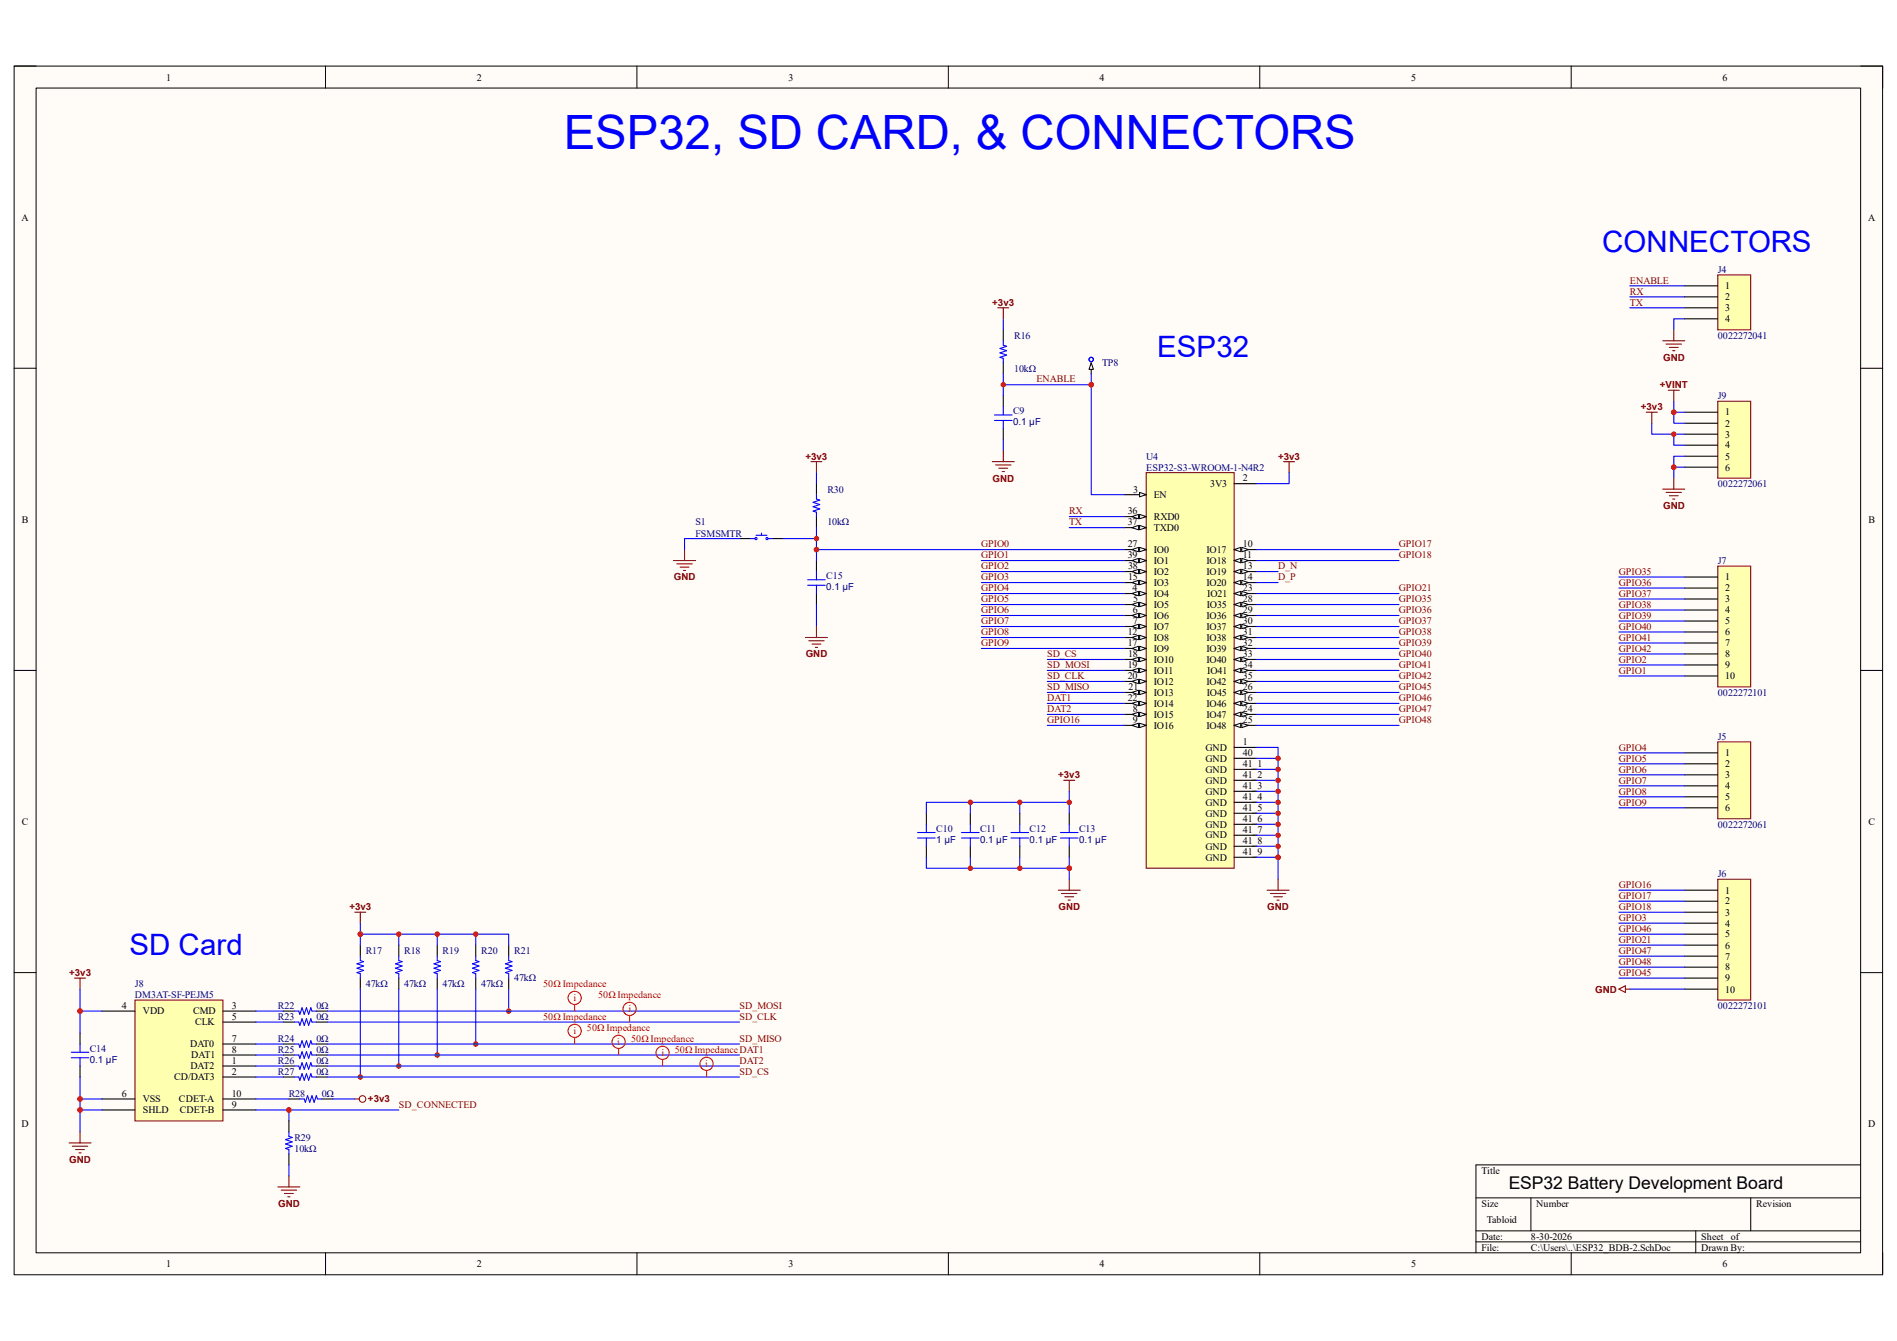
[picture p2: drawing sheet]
<svg xmlns="http://www.w3.org/2000/svg" width="297mm" height="210mm" viewBox="0 0 297 210" stroke-linecap="round" stroke-linejoin="round" font-family="sans-serif">
<path d="M2.2 10.4h292.6v189.2h-292.6z" fill-rule="evenodd" fill="#fffcf8"/>
<path d="M2.2 10.4h292.6v189.2h-292.6z" fill="none" stroke="#000" stroke-width=".16"/>
<path d="M5.7 13.8h285.6v182.4h-285.6z" fill-rule="evenodd" fill="#fffcf8"/>
<g fill="none" stroke="#000" stroke-width=".16">
<path d="M2.2 10.3h3.4M5.7 13.8h285.6v182.4h-285.6zM51 10.3v3.5M99.7 10.4v3.4M148.5 10.4v3.4M197.2 10.4v3.4M246 10.4v3.4M291.3 10.4h3.5v3.4M2.2 57.7h3.4M291.3 57.7h3.5M2.2 105h3.4M291.3 105h3.5"/>
<path d="M2.2 152.3h3.4M291.3 152.3h3.5M51 196.2v3.4M99.7 196.2v3.4M148.5 196.2v3.4M197.2 196.2v3.4M231.1 187.6h60.2M231.1 192.8h60.2M231.1 194.5h60.2M239.7 187.6v5.2M246 196.2v3.4M265.5 192.8v3.4"/>
<path d="M274.1 187.6v5.2M291.3 182.4h-60.2v13.8M294.8 196.2v3.4"/>
</g>
<path d="M179.5 74h13.7v62h-13.7z" fill-rule="evenodd" fill="#ffffb0"/>
<path d="M179.5 74h13.7v62h-13.7z" fill="none" stroke="#800000" stroke-width=".17"/>
<path d="M176 77.5h3.5" fill="none" stroke="#000" stroke-width=".17"/>
<path d="M178.4 77.1l1.1 .4-1.1 .3z" fill="#f8fcff"/>
<path d="M178.4 77.1l1.1 .4-1.1 .3z" fill="none" stroke="#000" stroke-width=".16"/>
<path d="M176 80.9h3.5" fill="none" stroke="#000" stroke-width=".17"/>
<path d="M178.4 80.6l1.1 .3-1.1 .3z" fill="#f8fcff"/>
<path d="M178.4 80.6l1.1 .3-1.1 .3z" fill="none" stroke="#000" stroke-width=".16"/>
<path d="M177.2 80.9l1.1-.3v.6z" fill="#f8fcff"/>
<path d="M177.2 80.9l1.1-.3v.6z" fill="none" stroke="#000" stroke-width=".16"/>
<path d="M176 82.6h3.5" fill="none" stroke="#000" stroke-width=".17"/>
<path d="M178.4 82.3l1.1 .3-1.1 .4z" fill="#f8fcff"/>
<path d="M178.4 82.3l1.1 .3-1.1 .4z" fill="none" stroke="#000" stroke-width=".16"/>
<path d="M177.2 82.6l1.1-.3v.7z" fill="#f8fcff"/>
<path d="M177.2 82.6l1.1-.3v.7z" fill="none" stroke="#000" stroke-width=".16"/>
<path d="M176 86.1h3.5" fill="none" stroke="#000" stroke-width=".17"/>
<path d="M178.4 85.7l1.1 .4-1.1 .3z" fill="#f8fcff"/>
<path d="M178.4 85.7l1.1 .4-1.1 .3z" fill="none" stroke="#000" stroke-width=".16"/>
<path d="M177.2 86.1l1.1-.4v.7z" fill="#f8fcff"/>
<path d="M177.2 86.1l1.1-.4v.7z" fill="none" stroke="#000" stroke-width=".16"/>
<path d="M176 87.8h3.5" fill="none" stroke="#000" stroke-width=".17"/>
<path d="M178.4 87.5l1.1 .3-1.1 .3z" fill="#f8fcff"/>
<path d="M178.4 87.5l1.1 .3-1.1 .3z" fill="none" stroke="#000" stroke-width=".16"/>
<path d="M177.2 87.8l1.1-.3v.6z" fill="#f8fcff"/>
<path d="M177.2 87.8l1.1-.3v.6z" fill="none" stroke="#000" stroke-width=".16"/>
<path d="M176 89.5h3.5" fill="none" stroke="#000" stroke-width=".17"/>
<path d="M178.4 89.2l1.1 .3-1.1 .4z" fill="#f8fcff"/>
<path d="M178.4 89.2l1.1 .3-1.1 .4z" fill="none" stroke="#000" stroke-width=".16"/>
<path d="M177.2 89.5l1.1-.3v.7z" fill="#f8fcff"/>
<path d="M177.2 89.5l1.1-.3v.7z" fill="none" stroke="#000" stroke-width=".16"/>
<path d="M176 91.2h3.5" fill="none" stroke="#000" stroke-width=".17"/>
<path d="M178.4 90.9l1.1 .3-1.1 .4z" fill="#f8fcff"/>
<path d="M178.4 90.9l1.1 .3-1.1 .4z" fill="none" stroke="#000" stroke-width=".16"/>
<path d="M177.2 91.2l1.1-.3v.7z" fill="#f8fcff"/>
<path d="M177.2 91.2l1.1-.3v.7z" fill="none" stroke="#000" stroke-width=".16"/>
<path d="M176 93h3.5" fill="none" stroke="#000" stroke-width=".17"/>
<path d="M178.4 92.6l1.1 .4-1.1 .3z" fill="#f8fcff"/>
<path d="M178.4 92.6l1.1 .4-1.1 .3z" fill="none" stroke="#000" stroke-width=".16"/>
<path d="M177.2 93l1.1-.4v.7z" fill="#f8fcff"/>
<path d="M177.2 93l1.1-.4v.7z" fill="none" stroke="#000" stroke-width=".16"/>
<path d="M176 94.7h3.5" fill="none" stroke="#000" stroke-width=".17"/>
<path d="M178.4 94.3l1.1 .4-1.1 .3z" fill="#f8fcff"/>
<path d="M178.4 94.3l1.1 .4-1.1 .3z" fill="none" stroke="#000" stroke-width=".16"/>
<path d="M177.2 94.7l1.1-.4v.7z" fill="#f8fcff"/>
<path d="M177.2 94.7l1.1-.4v.7z" fill="none" stroke="#000" stroke-width=".16"/>
<path d="M176 96.4h3.5" fill="none" stroke="#000" stroke-width=".17"/>
<path d="M178.4 96.1l1.1 .3-1.1 .3z" fill="#f8fcff"/>
<path d="M178.4 96.1l1.1 .3-1.1 .3z" fill="none" stroke="#000" stroke-width=".16"/>
<path d="M177.2 96.4l1.1-.3v.6z" fill="#f8fcff"/>
<path d="M177.2 96.4l1.1-.3v.6z" fill="none" stroke="#000" stroke-width=".16"/>
<path d="M176 98.1h3.5" fill="none" stroke="#000" stroke-width=".17"/>
<path d="M178.4 97.8l1.1 .3-1.1 .4z" fill="#f8fcff"/>
<path d="M178.4 97.8l1.1 .3-1.1 .4z" fill="none" stroke="#000" stroke-width=".16"/>
<path d="M177.2 98.1l1.1-.3v.7z" fill="#f8fcff"/>
<path d="M177.2 98.1l1.1-.3v.7z" fill="none" stroke="#000" stroke-width=".16"/>
<path d="M176 99.8h3.5" fill="none" stroke="#000" stroke-width=".17"/>
<path d="M178.4 99.5l1.1 .3-1.1 .4z" fill="#f8fcff"/>
<path d="M178.4 99.5l1.1 .3-1.1 .4z" fill="none" stroke="#000" stroke-width=".16"/>
<path d="M177.2 99.8l1.1-.3v.7z" fill="#f8fcff"/>
<path d="M177.2 99.8l1.1-.3v.7z" fill="none" stroke="#000" stroke-width=".16"/>
<path d="M176 101.6h3.5" fill="none" stroke="#000" stroke-width=".17"/>
<path d="M178.4 101.2l1.1 .4-1.1 .3z" fill="#f8fcff"/>
<path d="M178.4 101.2l1.1 .4-1.1 .3z" fill="none" stroke="#000" stroke-width=".16"/>
<path d="M177.2 101.6l1.1-.4v.7z" fill="#f8fcff"/>
<path d="M177.2 101.6l1.1-.4v.7z" fill="none" stroke="#000" stroke-width=".16"/>
<path d="M176 103.3h3.5" fill="none" stroke="#000" stroke-width=".17"/>
<path d="M178.4 102.9l1.1 .4-1.1 .3z" fill="#f8fcff"/>
<path d="M178.4 102.9l1.1 .4-1.1 .3z" fill="none" stroke="#000" stroke-width=".16"/>
<path d="M177.2 103.3l1.1-.4v.7z" fill="#f8fcff"/>
<path d="M177.2 103.3l1.1-.4v.7z" fill="none" stroke="#000" stroke-width=".16"/>
<path d="M176 105h3.5" fill="none" stroke="#000" stroke-width=".17"/>
<path d="M178.4 104.7l1.1 .3-1.1 .3z" fill="#f8fcff"/>
<path d="M178.4 104.7l1.1 .3-1.1 .3z" fill="none" stroke="#000" stroke-width=".16"/>
<path d="M177.2 105l1.1-.3v.6z" fill="#f8fcff"/>
<path d="M177.2 105l1.1-.3v.6z" fill="none" stroke="#000" stroke-width=".16"/>
<path d="M176 106.7h3.5" fill="none" stroke="#000" stroke-width=".17"/>
<path d="M178.4 106.4l1.1 .3-1.1 .4z" fill="#f8fcff"/>
<path d="M178.4 106.4l1.1 .3-1.1 .4z" fill="none" stroke="#000" stroke-width=".16"/>
<path d="M177.2 106.7l1.1-.3v.7z" fill="#f8fcff"/>
<path d="M177.2 106.7l1.1-.3v.7z" fill="none" stroke="#000" stroke-width=".16"/>
<path d="M176 108.4h3.5" fill="none" stroke="#000" stroke-width=".17"/>
<path d="M178.4 108.1l1.1 .3-1.1 .4z" fill="#f8fcff"/>
<path d="M178.4 108.1l1.1 .3-1.1 .4z" fill="none" stroke="#000" stroke-width=".16"/>
<path d="M177.2 108.4l1.1-.3v.7z" fill="#f8fcff"/>
<path d="M177.2 108.4l1.1-.3v.7z" fill="none" stroke="#000" stroke-width=".16"/>
<path d="M176 110.2h3.5" fill="none" stroke="#000" stroke-width=".17"/>
<path d="M178.4 109.8l1.1 .4-1.1 .3z" fill="#f8fcff"/>
<path d="M178.4 109.8l1.1 .4-1.1 .3z" fill="none" stroke="#000" stroke-width=".16"/>
<path d="M177.2 110.2l1.1-.4v.7z" fill="#f8fcff"/>
<path d="M177.2 110.2l1.1-.4v.7z" fill="none" stroke="#000" stroke-width=".16"/>
<path d="M176 111.9h3.5" fill="none" stroke="#000" stroke-width=".17"/>
<path d="M178.4 111.5l1.1 .4-1.1 .3z" fill="#f8fcff"/>
<path d="M178.4 111.5l1.1 .4-1.1 .3z" fill="none" stroke="#000" stroke-width=".16"/>
<path d="M177.2 111.9l1.1-.4v.7z" fill="#f8fcff"/>
<path d="M177.2 111.9l1.1-.4v.7z" fill="none" stroke="#000" stroke-width=".16"/>
<path d="M176 113.6h3.5" fill="none" stroke="#000" stroke-width=".17"/>
<path d="M178.4 113.3l1.1 .3-1.1 .4z" fill="#f8fcff"/>
<path d="M178.4 113.3l1.1 .3-1.1 .4z" fill="none" stroke="#000" stroke-width=".16"/>
<path d="M177.2 113.6l1.1-.3v.7z" fill="#f8fcff"/>
<path d="M177.2 113.6l1.1-.3v.7z" fill="none" stroke="#000" stroke-width=".16"/>
<path d="M193.2 75.7h3.5M193.2 86.1h3.5" fill="none" stroke="#000" stroke-width=".17"/>
<path d="M193.2 86.1l1.1-.4v.7z" fill="#f8fcff"/>
<path d="M193.2 86.1l1.1-.4v.7z" fill="none" stroke="#000" stroke-width=".16"/>
<path d="M194.4 85.7l1.1 .4-1.1 .3z" fill="#f8fcff"/>
<path d="M194.4 85.7l1.1 .4-1.1 .3z" fill="none" stroke="#000" stroke-width=".16"/>
<path d="M193.2 87.8h3.5" fill="none" stroke="#000" stroke-width=".17"/>
<path d="M193.2 87.8l1.1-.3v.6z" fill="#f8fcff"/>
<path d="M193.2 87.8l1.1-.3v.6z" fill="none" stroke="#000" stroke-width=".16"/>
<path d="M194.4 87.5l1.1 .3-1.1 .3z" fill="#f8fcff"/>
<path d="M194.4 87.5l1.1 .3-1.1 .3z" fill="none" stroke="#000" stroke-width=".16"/>
<path d="M193.2 89.5h3.5" fill="none" stroke="#000" stroke-width=".17"/>
<path d="M193.2 89.5l1.1-.3v.7z" fill="#f8fcff"/>
<path d="M193.2 89.5l1.1-.3v.7z" fill="none" stroke="#000" stroke-width=".16"/>
<path d="M194.4 89.2l1.1 .3-1.1 .4z" fill="#f8fcff"/>
<path d="M194.4 89.2l1.1 .3-1.1 .4z" fill="none" stroke="#000" stroke-width=".16"/>
<path d="M193.2 91.2h3.5" fill="none" stroke="#000" stroke-width=".17"/>
<path d="M193.2 91.2l1.1-.3v.7z" fill="#f8fcff"/>
<path d="M193.2 91.2l1.1-.3v.7z" fill="none" stroke="#000" stroke-width=".16"/>
<path d="M194.4 90.9l1.1 .3-1.1 .4z" fill="#f8fcff"/>
<path d="M194.4 90.9l1.1 .3-1.1 .4z" fill="none" stroke="#000" stroke-width=".16"/>
<path d="M193.2 93h3.5" fill="none" stroke="#000" stroke-width=".17"/>
<path d="M193.2 93l1.1-.4v.7z" fill="#f8fcff"/>
<path d="M193.2 93l1.1-.4v.7z" fill="none" stroke="#000" stroke-width=".16"/>
<path d="M194.4 92.6l1.1 .4-1.1 .3z" fill="#f8fcff"/>
<path d="M194.4 92.6l1.1 .4-1.1 .3z" fill="none" stroke="#000" stroke-width=".16"/>
<path d="M193.2 94.7h3.5" fill="none" stroke="#000" stroke-width=".17"/>
<path d="M193.2 94.7l1.1-.4v.7z" fill="#f8fcff"/>
<path d="M193.2 94.7l1.1-.4v.7z" fill="none" stroke="#000" stroke-width=".16"/>
<path d="M194.4 94.3l1.1 .4-1.1 .3z" fill="#f8fcff"/>
<path d="M194.4 94.3l1.1 .4-1.1 .3z" fill="none" stroke="#000" stroke-width=".16"/>
<path d="M193.2 96.4h3.5" fill="none" stroke="#000" stroke-width=".17"/>
<path d="M193.2 96.4l1.1-.3v.6z" fill="#f8fcff"/>
<path d="M193.2 96.4l1.1-.3v.6z" fill="none" stroke="#000" stroke-width=".16"/>
<path d="M194.4 96.1l1.1 .3-1.1 .3z" fill="#f8fcff"/>
<path d="M194.4 96.1l1.1 .3-1.1 .3z" fill="none" stroke="#000" stroke-width=".16"/>
<path d="M193.2 98.1h3.5" fill="none" stroke="#000" stroke-width=".17"/>
<path d="M193.2 98.1l1.1-.3v.7z" fill="#f8fcff"/>
<path d="M193.2 98.1l1.1-.3v.7z" fill="none" stroke="#000" stroke-width=".16"/>
<path d="M194.4 97.8l1.1 .3-1.1 .4z" fill="#f8fcff"/>
<path d="M194.4 97.8l1.1 .3-1.1 .4z" fill="none" stroke="#000" stroke-width=".16"/>
<path d="M193.2 99.8h3.5" fill="none" stroke="#000" stroke-width=".17"/>
<path d="M193.2 99.8l1.1-.3v.7z" fill="#f8fcff"/>
<path d="M193.2 99.8l1.1-.3v.7z" fill="none" stroke="#000" stroke-width=".16"/>
<path d="M194.4 99.5l1.1 .3-1.1 .4z" fill="#f8fcff"/>
<path d="M194.4 99.5l1.1 .3-1.1 .4z" fill="none" stroke="#000" stroke-width=".16"/>
<path d="M193.2 101.6h3.5" fill="none" stroke="#000" stroke-width=".17"/>
<path d="M193.2 101.6l1.1-.4v.7z" fill="#f8fcff"/>
<path d="M193.2 101.6l1.1-.4v.7z" fill="none" stroke="#000" stroke-width=".16"/>
<path d="M194.4 101.2l1.1 .4-1.1 .3z" fill="#f8fcff"/>
<path d="M194.4 101.2l1.1 .4-1.1 .3z" fill="none" stroke="#000" stroke-width=".16"/>
<path d="M193.2 103.3h3.5" fill="none" stroke="#000" stroke-width=".17"/>
<path d="M193.2 103.3l1.1-.4v.7z" fill="#f8fcff"/>
<path d="M193.2 103.3l1.1-.4v.7z" fill="none" stroke="#000" stroke-width=".16"/>
<path d="M194.4 102.9l1.1 .4-1.1 .3z" fill="#f8fcff"/>
<path d="M194.4 102.9l1.1 .4-1.1 .3z" fill="none" stroke="#000" stroke-width=".16"/>
<path d="M193.2 105h3.5" fill="none" stroke="#000" stroke-width=".17"/>
<path d="M193.2 105l1.1-.3v.6z" fill="#f8fcff"/>
<path d="M193.2 105l1.1-.3v.6z" fill="none" stroke="#000" stroke-width=".16"/>
<path d="M194.4 104.7l1.1 .3-1.1 .3z" fill="#f8fcff"/>
<path d="M194.4 104.7l1.1 .3-1.1 .3z" fill="none" stroke="#000" stroke-width=".16"/>
<path d="M193.2 106.7h3.5" fill="none" stroke="#000" stroke-width=".17"/>
<path d="M193.2 106.7l1.1-.3v.7z" fill="#f8fcff"/>
<path d="M193.2 106.7l1.1-.3v.7z" fill="none" stroke="#000" stroke-width=".16"/>
<path d="M194.4 106.4l1.1 .3-1.1 .4z" fill="#f8fcff"/>
<path d="M194.4 106.4l1.1 .3-1.1 .4z" fill="none" stroke="#000" stroke-width=".16"/>
<path d="M193.2 108.4h3.5" fill="none" stroke="#000" stroke-width=".17"/>
<path d="M193.2 108.4l1.1-.3v.7z" fill="#f8fcff"/>
<path d="M193.2 108.4l1.1-.3v.7z" fill="none" stroke="#000" stroke-width=".16"/>
<path d="M194.4 108.1l1.1 .3-1.1 .4z" fill="#f8fcff"/>
<path d="M194.4 108.1l1.1 .3-1.1 .4z" fill="none" stroke="#000" stroke-width=".16"/>
<path d="M193.2 110.2h3.5" fill="none" stroke="#000" stroke-width=".17"/>
<path d="M193.2 110.2l1.1-.4v.7z" fill="#f8fcff"/>
<path d="M193.2 110.2l1.1-.4v.7z" fill="none" stroke="#000" stroke-width=".16"/>
<path d="M194.4 109.8l1.1 .4-1.1 .3z" fill="#f8fcff"/>
<path d="M194.4 109.8l1.1 .4-1.1 .3z" fill="none" stroke="#000" stroke-width=".16"/>
<path d="M193.2 111.9h3.5" fill="none" stroke="#000" stroke-width=".17"/>
<path d="M193.2 111.9l1.1-.4v.7z" fill="#f8fcff"/>
<path d="M193.2 111.9l1.1-.4v.7z" fill="none" stroke="#000" stroke-width=".16"/>
<path d="M194.4 111.5l1.1 .4-1.1 .3z" fill="#f8fcff"/>
<path d="M194.4 111.5l1.1 .4-1.1 .3z" fill="none" stroke="#000" stroke-width=".16"/>
<path d="M193.2 113.6h3.5" fill="none" stroke="#000" stroke-width=".17"/>
<path d="M193.2 113.6l1.1-.3v.7z" fill="#f8fcff"/>
<path d="M193.2 113.6l1.1-.3v.7z" fill="none" stroke="#000" stroke-width=".16"/>
<path d="M194.4 113.3l1.1 .3-1.1 .4z" fill="#f8fcff"/>
<path d="M194.4 113.3l1.1 .3-1.1 .4z" fill="none" stroke="#000" stroke-width=".16"/>
<path d="M193.2 117.1h3.5M193.2 118.8h3.5M193.2 120.5h3.5M193.2 122.2h3.5M193.2 123.9h3.5M193.2 125.7h3.5M193.2 127.4h3.5M193.2 129.1h3.5M193.2 130.8h3.5M193.2 132.5h3.5M193.2 134.3h3.5" fill="none" stroke="#000" stroke-width=".17"/>
<path d="M196.7 134.3h3.4v3.4" fill="none" stroke="#00f" stroke-width=".17"/>
<circle cx="200.1" cy="134.3" r=".34" fill="#f00"/>
<circle cx="200.1" cy="134.3" r=".34" fill="none" stroke="#f00" stroke-width=".16"/>
<path d="M196.7 117.1h3.4v17.2" fill="none" stroke="#00f" stroke-width=".17"/>
<circle cx="200.1" cy="134.3" r=".34" fill="#f00"/>
<circle cx="200.1" cy="134.3" r=".34" fill="none" stroke="#f00" stroke-width=".16"/>
<path d="M196.7 118.8h3.4" fill="none" stroke="#00f" stroke-width=".17"/>
<circle cx="200.1" cy="118.8" r=".34" fill="#f00"/>
<circle cx="200.1" cy="118.8" r=".34" fill="none" stroke="#f00" stroke-width=".16"/>
<path d="M196.7 120.5h3.4" fill="none" stroke="#00f" stroke-width=".17"/>
<circle cx="200.1" cy="120.5" r=".34" fill="#f00"/>
<circle cx="200.1" cy="120.5" r=".34" fill="none" stroke="#f00" stroke-width=".16"/>
<path d="M196.7 122.2h3.4" fill="none" stroke="#00f" stroke-width=".17"/>
<circle cx="200.1" cy="122.2" r=".34" fill="#f00"/>
<circle cx="200.1" cy="122.2" r=".34" fill="none" stroke="#f00" stroke-width=".16"/>
<path d="M196.7 123.9h3.4" fill="none" stroke="#00f" stroke-width=".17"/>
<circle cx="200.1" cy="123.9" r=".34" fill="#f00"/>
<circle cx="200.1" cy="123.9" r=".34" fill="none" stroke="#f00" stroke-width=".16"/>
<path d="M196.7 125.7h3.4" fill="none" stroke="#00f" stroke-width=".17"/>
<circle cx="200.1" cy="125.7" r=".34" fill="#f00"/>
<circle cx="200.1" cy="125.7" r=".34" fill="none" stroke="#f00" stroke-width=".16"/>
<path d="M196.7 127.4h3.4" fill="none" stroke="#00f" stroke-width=".17"/>
<circle cx="200.1" cy="127.4" r=".34" fill="#f00"/>
<circle cx="200.1" cy="127.4" r=".34" fill="none" stroke="#f00" stroke-width=".16"/>
<path d="M196.7 129.1h3.4" fill="none" stroke="#00f" stroke-width=".17"/>
<circle cx="200.1" cy="129.1" r=".34" fill="#f00"/>
<circle cx="200.1" cy="129.1" r=".34" fill="none" stroke="#f00" stroke-width=".16"/>
<path d="M196.7 130.8h3.4" fill="none" stroke="#00f" stroke-width=".17"/>
<circle cx="200.1" cy="130.8" r=".34" fill="#f00"/>
<circle cx="200.1" cy="130.8" r=".34" fill="none" stroke="#f00" stroke-width=".16"/>
<path d="M196.7 132.5h3.4" fill="none" stroke="#00f" stroke-width=".17"/>
<circle cx="200.1" cy="132.5" r=".34" fill="#f00"/>
<circle cx="200.1" cy="132.5" r=".34" fill="none" stroke="#f00" stroke-width=".16"/>
<g fill="none" stroke="#800000" stroke-width=".17">
<path d="M156.2 48.2h1.7M157.1 48.2v1.7M155.4 72.3h3.4M155.9 72.8h2.4M156.4 73.3h1.4M156.9 73.9h.4M157.1 70.6v1.7M201 72.3h1.7M201.8 72.3v1.7M198.4 139.4h3.4M198.9 139.9h2.4M200.1 137.7v1.7"/>
<path d="M199.4 140.5h1.4M199.9 141h.4"/>
</g>
<path d="M157.1 49.9v1.8M157.1 53.4v.7l.5 .1-1 .4 1 .3-1 .4 1 .3-1 .4 .5 .1v.7M157.1 58.5v3.5M155.7 65h2.8M155.7 65.8h2.8M157.1 63.7v1.3M157.1 65.8v1.3M157.1 68.9v1.7M201.8 74v1.7h-5.1M196.7 89.5h3.4M196.7 91.2h3.4" fill="none" stroke="#00f" stroke-width=".17"/>
<path d="M157.1 51.7v1.7M157.1 56.8v1.7M157.1 62v1.7M157.1 67.1v1.8" fill="none" stroke="#000" stroke-width=".17"/>
<path d="M21.1 156.6h13.8v19h-13.8z" fill-rule="evenodd" fill="#ffffb0"/>
<path d="M21.1 156.6h13.8v19h-13.8z" fill="none" stroke="#800000" stroke-width=".16"/>
<path d="M16 158.3h5.1M34.9 158.3h5.2M16 172.1h5.1M16 173.8h5.1M34.9 167h5.2M34.9 168.7h5.2M34.9 160.1h5.2M34.9 172.1h5.2M34.9 163.5h5.2M34.9 165.2h5.2M34.9 173.8h5.2" fill="none" stroke="#000" stroke-width=".17"/>
<path d="M40.1 173.8h5.1v1.8" fill="none" stroke="#00f" stroke-width=".17"/>
<circle cx="45.2" cy="173.8" r=".34" fill="#f00"/>
<circle cx="45.2" cy="173.8" r=".34" fill="none" stroke="#f00" stroke-width=".16"/>
<path d="M45.2 175.6v1.7M45.2 180.7v1.7" fill="none" stroke="#000" stroke-width=".17"/>
<path d="M16 173.8h-3.5v3.5M40.1 172.1h5.1M45.2 177.3v.7l.6 .1-1.1 .4 1.1 .3-1.1 .4 1.1 .3-1.1 .4 .5 .1v.7M45.2 182.4v1.8" fill="none" stroke="#00f" stroke-width=".17"/>
<path d="M55.6 172.1h.6M43.5 185.9h3.4M44 186.4h2.4M44.5 186.9h1.4M45.1 187.4h.3M45.2 184.2v1.7" fill="none" stroke="#800000" stroke-width=".17"/>
<circle cx="56.8" cy="172.1" r=".52" fill="none" stroke="#800000" stroke-width=".16"/>
<circle cx="12.5" cy="173.8" r=".34" fill="#f00"/>
<circle cx="12.5" cy="173.8" r=".34" fill="none" stroke="#f00" stroke-width=".16"/>
<path d="M16 172.1h-3.5v1.7" fill="none" stroke="#00f" stroke-width=".17"/>
<circle cx="12.5" cy="172.1" r=".34" fill="#f00"/>
<circle cx="12.5" cy="172.1" r=".34" fill="none" stroke="#f00" stroke-width=".16"/>
<circle cx="12.5" cy="173.8" r=".34" fill="#f00"/>
<circle cx="12.5" cy="173.8" r=".34" fill="none" stroke="#f00" stroke-width=".16"/>
<path d="M11.7 153.2h1.7M12.5 153.2v1.7M10.8 179h3.5M11.3 179.5h2.4M12.5 177.3v1.7M11.8 180h1.4M12.4 180.6h.3" fill="none" stroke="#800000" stroke-width=".17"/>
<path d="M12.5 154.9v3.4h3.5" fill="none" stroke="#00f" stroke-width=".17"/>
<circle cx="12.5" cy="158.3" r=".34" fill="#f00"/>
<circle cx="12.5" cy="158.3" r=".34" fill="none" stroke="#f00" stroke-width=".16"/>
<path d="M56.4 148v1.7M56.4 153.2v1.7M62.4 148v1.7M62.4 153.2v1.7M68.5 148v1.7M68.5 153.2v1.7M74.5 148v1.7M74.5 153.2v1.7M79.6 148v1.7M79.6 153.2v1.7" fill="none" stroke="#000" stroke-width=".17"/>
<path d="M56.4 149.7v.7l.5 .2-1 .3 1 .4-1 .3 1 .4-1 .3 .5 .2v.7M62.4 149.7v.7l.6 .2-1.1 .3 1.1 .4-1.1 .3 1.1 .4-1.1 .3 .5 .2v.7M68.5 149.7v.7l.5 .2-1.1 .3 1.1 .4-1.1 .3 1.1 .4-1.1 .3 .6 .2v.7M74.5 149.7v.7l.5 .2-1 .3 1 .4-1 .3 1 .4-1 .3 .5 .2v.7M79.6 149.7v.7l.6 .2-1.1 .3 1.1 .4-1.1 .3 1.1 .4-1.1 .3 .5 .2v.7M79.6 154.9v3.4" fill="none" stroke="#00f" stroke-width=".17"/>
<circle cx="79.6" cy="158.3" r=".34" fill="#f00"/>
<circle cx="79.6" cy="158.3" r=".34" fill="none" stroke="#f00" stroke-width=".16"/>
<path d="M74.5 154.9v8.6" fill="none" stroke="#00f" stroke-width=".17"/>
<circle cx="74.5" cy="163.5" r=".34" fill="#f00"/>
<circle cx="74.5" cy="163.5" r=".34" fill="none" stroke="#f00" stroke-width=".16"/>
<path d="M68.5 154.9v10.3" fill="none" stroke="#00f" stroke-width=".17"/>
<circle cx="68.5" cy="165.2" r=".34" fill="#f00"/>
<circle cx="68.5" cy="165.2" r=".34" fill="none" stroke="#f00" stroke-width=".16"/>
<path d="M62.4 154.9v12.1" fill="none" stroke="#00f" stroke-width=".17"/>
<circle cx="62.4" cy="167" r=".34" fill="#f00"/>
<circle cx="62.4" cy="167" r=".34" fill="none" stroke="#f00" stroke-width=".16"/>
<path d="M56.4 154.9v13.8" fill="none" stroke="#00f" stroke-width=".17"/>
<circle cx="56.4" cy="168.7" r=".34" fill="#f00"/>
<circle cx="56.4" cy="168.7" r=".34" fill="none" stroke="#f00" stroke-width=".16"/>
<path d="M56.4 148v-1.7h23.2v1.7" fill="none" stroke="#00f" stroke-width=".17"/>
<circle cx="56.4" cy="146.3" r=".34" fill="#f00"/>
<circle cx="56.4" cy="146.3" r=".34" fill="none" stroke="#f00" stroke-width=".16"/>
<path d="M74.5 146.3v1.7" fill="none" stroke="#00f" stroke-width=".17"/>
<circle cx="74.5" cy="146.3" r=".34" fill="#f00"/>
<circle cx="74.5" cy="146.3" r=".34" fill="none" stroke="#f00" stroke-width=".16"/>
<path d="M68.5 146.3v1.7" fill="none" stroke="#00f" stroke-width=".17"/>
<circle cx="68.5" cy="146.3" r=".34" fill="#f00"/>
<circle cx="68.5" cy="146.3" r=".34" fill="none" stroke="#f00" stroke-width=".16"/>
<path d="M62.4 146.3v1.7" fill="none" stroke="#00f" stroke-width=".17"/>
<circle cx="62.4" cy="146.3" r=".34" fill="#f00"/>
<circle cx="62.4" cy="146.3" r=".34" fill="none" stroke="#f00" stroke-width=".16"/>
<path d="M55.6 142.9h1.7M56.4 142.9v1.7" fill="none" stroke="#800000" stroke-width=".17"/>
<path d="M56.4 144.6v1.7" fill="none" stroke="#00f" stroke-width=".17"/>
<circle cx="56.4" cy="146.3" r=".34" fill="#f00"/>
<circle cx="56.4" cy="146.3" r=".34" fill="none" stroke="#f00" stroke-width=".16"/>
<path d="M12.5 161.8v1.7M12.5 167v1.7" fill="none" stroke="#000" stroke-width=".17"/>
<path d="M11.2 164.8h2.7M11.2 165.7h2.7M12.5 163.5v1.3M12.5 165.7v1.3M12.5 168.7v3.4" fill="none" stroke="#00f" stroke-width=".17"/>
<circle cx="12.5" cy="172.1" r=".34" fill="#f00"/>
<circle cx="12.5" cy="172.1" r=".34" fill="none" stroke="#f00" stroke-width=".16"/>
<path d="M12.5 158.3v3.5" fill="none" stroke="#00f" stroke-width=".17"/>
<circle cx="12.5" cy="158.3" r=".34" fill="#f00"/>
<circle cx="12.5" cy="158.3" r=".34" fill="none" stroke="#f00" stroke-width=".16"/>
<g fill="none" stroke="#00f" stroke-width=".17">
<path d="M153.6 98.1h22.4M153.6 99.8h22.4M153.6 96.4h22.4M153.6 94.7h22.4M153.6 93h22.4M153.6 91.2h22.4M153.6 89.5h22.4M153.6 87.8h22.4M196.7 98.1h22.3M196.7 99.8h22.3M153.6 101.6h22.4M164 103.3h12"/>
<path d="M164 105h12M164 106.7h12M164 108.4h12M164 110.2h12M164 111.9h12M196.7 103.3h22.3M196.7 105h22.3M196.7 106.7h22.3M196.7 108.4h22.3M196.7 110.2h22.3M196.7 111.9h22.3M196.7 101.6h22.3"/>
<path d="M196.7 113.6h22.3M46.1 158.3h.7l.1 .6 .4-1.1 .3 1.1 .4-1.1 .3 1.1 .4-1.1 .1 .5h.7M45.2 173.8h17.2M46.1 160.1h.7l.1 .5 .4-1.1 .3 1.1 .4-1.1 .3 1.1 .4-1.1 .1 .6h.7M46.1 163.5h.7l.1 .5 .4-1 .3 1 .4-1 .3 1 .4-1 .1 .5h.7M46.1 165.2h.7l.1 .5 .4-1 .3 1 .4-1 .3 1 .4-1 .1 .5h.7M46.1 167h.7l.1 .5 .4-1.1 .3 1.1 .4-1.1 .3 1.1 .4-1.1 .1 .6h.7M46.1 168.7h.7l.1 .5 .4-1 .3 1 .4-1 .3 1 .4-1 .1 .5h.7M46.9 172.1h.7l.2 .5 .4-1 .3 1 .3-1 .4 1 .3-1 .2 .5h.7M52.1 172.1h3.5"/>
</g>
<g fill="none" stroke="#000" stroke-width=".17">
<path d="M44.4 158.3h1.7M49.5 158.3h1.7M44.4 160.1h1.7M44.4 163.5h1.7M44.4 165.2h1.7M44.4 167h1.7M44.4 168.7h1.7M45.2 172.1h1.7M49.5 160.1h1.7M49.5 163.5h1.7M49.5 165.2h1.7M49.5 167h1.7"/>
<path d="M49.5 168.7h1.7M50.4 172.1h1.7"/>
</g>
<circle cx="45.2" cy="173.8" r=".34" fill="#f00"/>
<circle cx="45.2" cy="173.8" r=".34" fill="none" stroke="#f00" stroke-width=".16"/>
<path d="M255.2 46.5h8.6M255.2 48.2h8.6M263.8 49.9h-1.7v1.8M157.1 60.3h13.8v17.2h5.1M167.4 80.9h8.6M167.4 82.6h8.6M196.7 93h22.3M164 113.6h12" fill="none" stroke="#00f" stroke-width=".17"/>
<path d="M260.3 53.4h3.5M260.9 53.9h2.4M261.4 54.4h1.4M261.9 54.9h.3M262.1 51.7v1.7" fill="none" stroke="#800000" stroke-width=".17"/>
<circle cx="170.9" cy="60.3" r=".34" fill="#f00"/>
<circle cx="170.9" cy="60.3" r=".34" fill="none" stroke="#f00" stroke-width=".16"/>
<circle cx="157.1" cy="60.3" r=".34" fill="#f00"/>
<circle cx="157.1" cy="60.3" r=".34" fill="none" stroke="#f00" stroke-width=".16"/>
<path d="M145 127.4v1.7M145 132.5v1.8M151.9 127.4v1.7M151.9 132.5v1.8M159.7 127.4v1.7M159.7 132.5v1.8M167.4 127.4v1.7M167.4 132.5v1.8" fill="none" stroke="#000" stroke-width=".17"/>
<g fill="none" stroke="#00f" stroke-width=".17">
<path d="M143.7 130.4h2.7M143.7 131.2h2.7M145 134.3v1.7h22.4v-1.7M145 129.1v1.3M145 131.2v1.3M150.5 130.4h2.8M150.5 131.2h2.8M151.9 129.1v1.3M151.9 131.2v1.3M158.3 130.4h2.7M158.3 131.2h2.7M159.7 129.1v1.3"/>
<path d="M159.7 131.2v1.3M166 130.4h2.8M166 131.2h2.8M167.4 129.1v1.3M167.4 131.2v1.3"/>
</g>
<path d="M166.5 122.2h1.8M167.4 122.2v1.7" fill="none" stroke="#800000" stroke-width=".17"/>
<circle cx="167.4" cy="136" r=".34" fill="#f00"/>
<circle cx="167.4" cy="136" r=".34" fill="none" stroke="#f00" stroke-width=".16"/>
<path d="M159.7 134.3v1.7" fill="none" stroke="#00f" stroke-width=".17"/>
<circle cx="159.7" cy="136" r=".34" fill="#f00"/>
<circle cx="159.7" cy="136" r=".34" fill="none" stroke="#f00" stroke-width=".16"/>
<path d="M151.9 134.3v1.7" fill="none" stroke="#00f" stroke-width=".17"/>
<circle cx="151.9" cy="136" r=".34" fill="#f00"/>
<circle cx="151.9" cy="136" r=".34" fill="none" stroke="#f00" stroke-width=".16"/>
<path d="M167.4 125.7h-22.4v1.7M167.4 123.9v3.5" fill="none" stroke="#00f" stroke-width=".17"/>
<circle cx="167.4" cy="125.7" r=".34" fill="#f00"/>
<circle cx="167.4" cy="125.7" r=".34" fill="none" stroke="#f00" stroke-width=".16"/>
<path d="M151.9 125.7v1.7" fill="none" stroke="#00f" stroke-width=".17"/>
<circle cx="151.9" cy="125.7" r=".34" fill="#f00"/>
<circle cx="151.9" cy="125.7" r=".34" fill="none" stroke="#f00" stroke-width=".16"/>
<path d="M159.7 125.7v1.7" fill="none" stroke="#00f" stroke-width=".17"/>
<circle cx="159.7" cy="125.7" r=".34" fill="#f00"/>
<circle cx="159.7" cy="125.7" r=".34" fill="none" stroke="#f00" stroke-width=".16"/>
<path d="M165.7 139.4h3.4M166.2 139.9h2.4M167.4 137.7v1.7M166.7 140.4h1.4M167.2 141h.4" fill="none" stroke="#800000" stroke-width=".17"/>
<path d="M167.4 136v1.7" fill="none" stroke="#00f" stroke-width=".17"/>
<circle cx="167.4" cy="136" r=".34" fill="#f00"/>
<circle cx="167.4" cy="136" r=".34" fill="none" stroke="#f00" stroke-width=".16"/>
<path d="M268.9 88.7h5.2v18.9h-5.2z" fill-rule="evenodd" fill="#ffffb0"/>
<path d="M268.9 88.7h5.2v18.9h-5.2z" fill="none" stroke="#800000" stroke-width=".16"/>
<path d="M263.8 90.4h5.1M263.8 92.1h5.1M263.8 93.8h5.1M263.8 95.5h5.1M263.8 97.3h5.1M263.8 99h5.1M263.8 100.7h5.1M263.8 102.4h5.1M263.8 104.1h5.1M263.8 105.9h5.1" fill="none" stroke="#000" stroke-width=".17"/>
<path d="M268.9 137.7h5.2v18.9h-5.2z" fill-rule="evenodd" fill="#ffffb0"/>
<path d="M268.9 137.7h5.2v18.9h-5.2z" fill="none" stroke="#800000" stroke-width=".16"/>
<path d="M263.8 139.4h5.1M263.8 141.1h5.1M263.8 142.9h5.1M263.8 144.6h5.1M263.8 146.3h5.1M263.8 148h5.1M263.8 149.7h5.1M263.8 151.5h5.1M263.8 153.2h5.1M263.8 154.9h5.1" fill="none" stroke="#000" stroke-width=".17"/>
<path d="M268.9 43.1h5.2v8.6h-5.2z" fill-rule="evenodd" fill="#ffffb0"/>
<path d="M268.9 43.1h5.2v8.6h-5.2z" fill="none" stroke="#800000" stroke-width=".16"/>
<path d="M263.8 44.8h5.1M263.8 46.5h5.1M263.8 48.2h5.1M263.8 49.9h5.1" fill="none" stroke="#000" stroke-width=".17"/>
<path d="M268.9 116.2h5.2v12h-5.2z" fill-rule="evenodd" fill="#ffffb0"/>
<path d="M268.9 116.2h5.2v12h-5.2z" fill="none" stroke="#800000" stroke-width=".16"/>
<path d="M170.9 56.8v1.7M263.8 117.9h5.1M263.8 119.6h5.1M263.8 121.3h5.1M263.8 123.1h5.1M263.8 124.8h5.1M263.8 126.5h5.1" fill="none" stroke="#000" stroke-width=".17"/>
<path d="M170.9 56.8l.3 1h-.7z" fill="#f8fcff"/>
<path d="M170.9 56.8l.3 1h-.7z" fill="none" stroke="#000" stroke-width=".16"/>
<g fill="none" stroke="#00f" stroke-width=".17">
<path d="M170.9 58.5v1.8"/>
<circle cx="170.9" cy="56.3" r=".34"/>
</g>
<circle cx="170.9" cy="60.3" r=".34" fill="#f00"/>
<circle cx="170.9" cy="60.3" r=".34" fill="none" stroke="#f00" stroke-width=".16"/>
<g fill="none" stroke="#00f" stroke-width=".17">
<path d="M255.2 44.8h8.6M40.1 158.3h4.3M51.2 158.3h64.6M40.1 168.7h4.3M40.1 167h4.3M40.1 165.2h4.3M40.1 163.5h4.3M40.1 160.1h4.3M51.2 168.7h64.6M51.2 167h64.6M51.2 165.2h64.6M51.2 163.5h64.6"/>
<path d="M51.2 160.1h64.6"/>
</g>
<path d="M268.9 62.8h5.2v12.1h-5.2z" fill-rule="evenodd" fill="#ffffb0"/>
<path d="M268.9 62.8h5.2v12.1h-5.2z" fill="none" stroke="#800000" stroke-width=".16"/>
<path d="M263.8 64.6h5.1M263.8 66.3h5.1M263.8 68h5.1M263.8 69.7h5.1M263.8 71.4h5.1M263.8 73.2h5.1" fill="none" stroke="#000" stroke-width=".17"/>
<path d="M263.8 71.4h-1.7v1.8h1.7" fill="none" stroke="#00f" stroke-width=".17"/>
<circle cx="262.1" cy="73.2" r=".34" fill="#f00"/>
<circle cx="262.1" cy="73.2" r=".34" fill="none" stroke="#f00" stroke-width=".16"/>
<path d="M262.1 73.2v1.7" fill="none" stroke="#00f" stroke-width=".17"/>
<circle cx="262.1" cy="73.2" r=".34" fill="#f00"/>
<circle cx="262.1" cy="73.2" r=".34" fill="none" stroke="#f00" stroke-width=".16"/>
<path d="M263.8 64.6h-1.7v1.7h1.7" fill="none" stroke="#00f" stroke-width=".17"/>
<circle cx="262.1" cy="64.6" r=".34" fill="#f00"/>
<circle cx="262.1" cy="64.6" r=".34" fill="none" stroke="#f00" stroke-width=".16"/>
<path d="M262.1 62.8v1.8" fill="none" stroke="#00f" stroke-width=".17"/>
<circle cx="262.1" cy="64.6" r=".34" fill="#f00"/>
<circle cx="262.1" cy="64.6" r=".34" fill="none" stroke="#f00" stroke-width=".16"/>
<path d="M258.6 66.3v1.7h5.2M262.1 68v1.7h1.7" fill="none" stroke="#00f" stroke-width=".17"/>
<circle cx="262.1" cy="68" r=".34" fill="#f00"/>
<circle cx="262.1" cy="68" r=".34" fill="none" stroke="#f00" stroke-width=".16"/>
<g fill="none" stroke="#800000" stroke-width=".17">
<path d="M127 72.3h1.7M127.8 72.3v1.7M257.8 64.6h1.7M258.6 64.6v1.7M260.3 76.6h3.5M260.9 77.1h2.4M261.2 61.1h1.7M261.4 77.6h1.4M261.9 78.2h.3M262.1 61.1v1.7M262.1 74.9v1.7M253.5 154.9l1-.5v1z"/>
<path d="M254.5 154.9h.7"/>
</g>
<g fill="none" stroke="#f00" stroke-width=".17">
<path d="M90 157.3v1M98.6 159v1.1M90 162.5v1M96.9 164.2v1M103.7 165.9v1.1M110.6 167.6v1.1"/>
<circle cx="90" cy="156.3" r="1.03"/>
<circle cx="98.6" cy="158" r="1.03"/>
<circle cx="90" cy="161.4" r="1.03"/>
<circle cx="96.9" cy="163.2" r="1.03"/>
<circle cx="103.7" cy="164.9" r="1.03"/>
<circle cx="110.6" cy="166.6" r="1.03"/>
</g>
<g fill="none" stroke="#00f" stroke-width=".17">
<path d="M126.5 90.8h2.7M126.5 91.7h2.7M127.8 89.5v1.3M127.8 91.7v1.3M176 86.1h-48.2v1.7M196.7 96.4h22.3M196.7 94.7h22.3M196.7 87.8h22.3M196.7 86.1h22.3M253.5 99h10.3M253.5 97.3h10.3M253.5 95.5h10.3"/>
<path d="M253.5 93.8h10.3M253.5 92.1h10.3M253.5 90.4h10.3M253.5 105.9h10.3M253.5 104.1h10.3M253.5 102.4h10.3M253.5 100.7h10.3M253.5 117.9h10.3M253.5 119.6h10.3M253.5 121.3h10.3M253.5 123.1h10.3M253.5 124.8h10.3"/>
<path d="M253.5 126.5h10.3M253.5 139.4h10.3M253.5 153.2h10.3M253.5 151.5h10.3M253.5 149.7h10.3M253.5 148h10.3M253.5 146.3h10.3M253.5 144.6h10.3M253.5 142.9h10.3M253.5 141.1h10.3M255.2 154.9h8.6"/>
</g>
<path d="M127.8 87.8v1.7M127.8 93v1.7" fill="none" stroke="#000" stroke-width=".17"/>
<circle cx="127.8" cy="86.1" r=".34" fill="#f00"/>
<circle cx="127.8" cy="86.1" r=".34" fill="none" stroke="#f00" stroke-width=".16"/>
<path d="M127.8 75.7v1.8M115.8 84.3h1.7M120.9 84.3h1.8M127.8 80.9v1.7" fill="none" stroke="#000" stroke-width=".17"/>
<g fill="none" stroke="#00f" stroke-width=".17">
<path d="M127.8 74v1.7M127.8 77.5v.7l.5 .1-1 .4 1 .3-1 .4 1 .3-1 .3 .5 .2v.7M117.5 84.3h.7M118.4 83.8h1.7M119.2 83.5v.3M120.3 84.3h.6M127.8 82.6v3.5M127.8 94.7v3.4"/>
<circle cx="118.4" cy="84.3" r=".17"/>
<circle cx="120.1" cy="84.3" r=".17"/>
</g>
<path d="M126.1 99.8h3.5M127.8 98.1v1.7M126.6 100.4h2.4M127.1 100.9h1.4M127.7 101.4h.3" fill="none" stroke="#800000" stroke-width=".17"/>
<circle cx="127.8" cy="86.1" r=".34" fill="#f00"/>
<circle cx="127.8" cy="86.1" r=".34" fill="none" stroke="#f00" stroke-width=".16"/>
<path d="M122.7 84.3h5.1" fill="none" stroke="#00f" stroke-width=".17"/>
<circle cx="127.8" cy="84.3" r=".34" fill="#f00"/>
<circle cx="127.8" cy="84.3" r=".34" fill="none" stroke="#f00" stroke-width=".16"/>
<path d="M105.5 87.8h3.4M106 88.3h2.4M106.5 88.8h1.4M107 89.3h.4M107.2 86.1v1.7" fill="none" stroke="#800000" stroke-width=".17"/>
<path d="M115.8 84.3h-8.6v1.8" fill="none" stroke="#00f" stroke-width=".17"/>
<text font-size="7.4" fill="#00f" x="88.3" y="23.4">ESP32, SD CARD, &amp; CONNECTORS</text>
<g font-size="4.6" fill="#00f">
<text x="250.9" y="39.5">CONNECTORS</text>
<text x="181.2" y="55.8">ESP32</text>
<text x="20.3" y="149.6">SD Card</text>
</g>
<text font-size="2.8" x="236.2" y="186.1">ESP32 Battery Development Board</text>
<g font-size="1.6">
<text x="26" y="12.6">1</text>
<text x="74.6" y="12.6">2</text>
<text x="123.4" y="12.6">3</text>
<text x="172.1" y="12.6">4</text>
<text x="220.9" y="12.6">5</text>
<text x="269.7" y="12.6">6</text>
<text x="3.4" y="34.5">A</text>
<text x="292.5" y="34.5">A</text>
<text x="270.1" y="45.3">1</text>
<text x="270.1" y="47">2</text>
<text x="270.1" y="48.7">3</text>
<text x="270.1" y="50.5">4</text>
<text x="270.1" y="65.1">1</text>
<text x="270.1" y="66.8">2</text>
<text x="270.1" y="68.5">3</text>
<text x="270.1" y="70.2">4</text>
<text x="270.1" y="72">5</text>
<text x="177.4" y="77.1">3</text>
<text x="180.6" y="78">EN</text>
<text x="189.5" y="76.3">3V3</text>
<text x="194.6" y="75.4">2</text>
<text x="270.1" y="73.7">6</text>
<text x="3.4" y="81.9">B</text>
<text x="176.6" y="80.6">36</text>
<text x="176.6" y="82.3">37</text>
<text x="180.6" y="81.4">RXD0</text>
<text x="180.6" y="83.1">TXD0</text>
<text x="292.6" y="81.9">B</text>
<text x="176.6" y="85.7">27</text>
<text x="176.6" y="87.5">39</text>
<text x="176.6" y="89.2">38</text>
<text x="180.6" y="86.6">IO0</text>
<text x="180.6" y="88.3">IO1</text>
<text x="188.9" y="86.6">IO17</text>
<text x="188.9" y="88.3">IO18</text>
<text x="194.6" y="85.7">10</text>
<text x="194.6" y="87.5">11</text>
<text x="194.6" y="89.2">13</text>
<text x="176.6" y="90.9">15</text>
<text x="177.3" y="92.6">4</text>
<text x="177.4" y="94.3">5</text>
<text x="180.6" y="90">IO2</text>
<text x="180.6" y="91.7">IO3</text>
<text x="180.6" y="93.5">IO4</text>
<text x="180.6" y="95.2">IO5</text>
<text x="188.9" y="90">IO19</text>
<text x="188.9" y="91.7">IO20</text>
<text x="188.9" y="95.2">IO35</text>
<text x="189" y="93.5">IO21</text>
<text x="194.6" y="90.9">14</text>
<text x="194.6" y="92.6">23</text>
<text x="194.6" y="94.3">28</text>
<text x="270.1" y="90.9">1</text>
<text x="270.1" y="92.6">2</text>
<text x="270.1" y="94.3">3</text>
<text x="176.6" y="99.5">12</text>
<text x="176.6" y="101.2">17</text>
<text x="177.4" y="96.1">6</text>
<text x="177.4" y="97.8">7</text>
<text x="180.6" y="96.9">IO6</text>
<text x="180.6" y="98.6">IO7</text>
<text x="180.6" y="100.4">IO8</text>
<text x="188.9" y="96.9">IO36</text>
<text x="188.9" y="98.6">IO37</text>
<text x="188.9" y="100.4">IO38</text>
<text x="194.6" y="96.1">29</text>
<text x="194.6" y="97.8">30</text>
<text x="194.6" y="99.5">31</text>
<text x="194.6" y="101.2">32</text>
<text x="270.1" y="96.1">4</text>
<text x="270.1" y="97.8">5</text>
<text x="270.1" y="99.5">6</text>
<text x="270.1" y="101.2">7</text>
<text x="176.6" y="104.6">19</text>
<text x="176.6" y="106.4">20</text>
<text x="176.6" y="103">18</text>
<text x="180.6" y="102.1">IO9</text>
<text x="180.6" y="103.8">IO10</text>
<text x="180.6" y="105.5">IO11</text>
<text x="180.6" y="107.2">IO12</text>
<text x="188.9" y="102.1">IO39</text>
<text x="188.9" y="103.8">IO40</text>
<text x="188.9" y="107.2">IO42</text>
<text x="189" y="105.5">IO41</text>
<text x="194.6" y="103">33</text>
<text x="194.6" y="104.6">34</text>
<text x="194.6" y="106.4">35</text>
<text x="270.1" y="103">8</text>
<text x="270.1" y="104.6">9</text>
<text x="270.1" y="106.4">10</text>
<text x="176.6" y="109.8">22</text>
<text x="176.7" y="108.1">21</text>
<text x="177.4" y="111.5">8</text>
<text x="177.4" y="113.3">9</text>
<text x="180.6" y="109">IO13</text>
<text x="180.6" y="110.7">IO14</text>
<text x="180.6" y="112.4">IO15</text>
<text x="188.9" y="110.7">IO46</text>
<text x="188.9" y="112.4">IO47</text>
<text x="188.9" y="109">IO45</text>
<text x="194.6" y="108.1">26</text>
<text x="194.6" y="109.8">16</text>
<text x="194.6" y="111.5">24</text>
<text x="194.6" y="113.3">25</text>
<text x="180.6" y="114.1">IO16</text>
<text x="188.7" y="117.6">GND</text>
<text x="188.7" y="119.3">GND</text>
<text x="188.9" y="114.1">IO48</text>
<text x="194.6" y="116.7">1</text>
<text x="194.6" y="118.4">40</text>
<text x="270.1" y="118.4">1</text>
<text x="188.7" y="121">GND</text>
<text x="188.7" y="122.7">GND</text>
<text x="188.7" y="124.5">GND</text>
<text x="194.6" y="120.1">41_1</text>
<text x="194.6" y="121.9">41_2</text>
<text x="194.6" y="123.6">41_3</text>
<text x="194.6" y="125.3">41_4</text>
<text x="270.1" y="120.1">2</text>
<text x="270.1" y="121.9">3</text>
<text x="270.1" y="123.6">4</text>
<text x="270.1" y="125.3">5</text>
<text x="3.4" y="129.2">C</text>
<text x="188.7" y="126.2">GND</text>
<text x="188.7" y="127.9">GND</text>
<text x="188.7" y="129.6">GND</text>
<text x="188.7" y="131.3">GND</text>
<text x="194.6" y="127">41_5</text>
<text x="194.6" y="128.7">41_6</text>
<text x="194.6" y="130.5">41_7</text>
<text x="270.1" y="127">6</text>
<text x="292.5" y="129.2">C</text>
<text x="188.7" y="133.1">GND</text>
<text x="188.7" y="134.8">GND</text>
<text x="194.6" y="132.2">41_8</text>
<text x="194.6" y="133.9">41_9</text>
<text x="270.1" y="140">1</text>
<text x="270.1" y="141.6">2</text>
<text x="270.1" y="143.4">3</text>
<text x="270.1" y="145.1">4</text>
<text x="270.1" y="146.8">5</text>
<text x="270.1" y="148.5">6</text>
<text x="270.1" y="150.3">7</text>
<text x="270.1" y="152">8</text>
<text x="270.1" y="153.7">9</text>
<text x="270.1" y="155.4">10</text>
<text x="19" y="158">4</text>
<text x="22.4" y="158.9">VDD</text>
<text x="30.2" y="158.9">CMD</text>
<text x="30.6" y="160.6">CLK</text>
<text x="36.3" y="158">3</text>
<text x="36.3" y="159.7">5</text>
<text x="29.8" y="164">DAT0</text>
<text x="29.8" y="167.5">DAT2</text>
<text x="29.9" y="165.7">DAT1</text>
<text x="36.3" y="166.6">1</text>
<text x="36.3" y="163.2">7</text>
<text x="36.3" y="164.9">8</text>
<text x="19" y="171.8">6</text>
<text x="22.4" y="172.6">VSS</text>
<text x="27.3" y="169.2">CD/DAT3</text>
<text x="28" y="172.6">CDET-A</text>
<text x="36.3" y="168.3">2</text>
<text x="36.3" y="173.5">9</text>
<text x="36.3" y="171.8">10</text>
<text x="3.4" y="176.5">D</text>
<text x="22.4" y="174.4">SHLD</text>
<text x="28.2" y="174.4">CDET-B</text>
<text x="292.5" y="176.5">D</text>
<text x="231.9" y="183.8">Title</text>
<text x="231.9" y="189">Size</text>
<text x="232.8" y="191.6">Tabloid</text>
<text x="240.5" y="189">Number</text>
<text x="274.9" y="189">Revision</text>
<text x="231.9" y="194.1">Date:</text>
<text x="231.9" y="195.9">File:</text>
<text x="239.7" y="194.1">8-30-2026</text>
<text x="239.7" y="195.9">C:\Users\..\ESP32_BDB-2.SchDoc</text>
<text x="266.4" y="194.1">Sheet</text>
<text x="266.4" y="195.9">Drawn By:</text>
<text x="271" y="194.1">of</text>
<text x="26" y="198.5">1</text>
<text x="74.6" y="198.5">2</text>
<text x="123.4" y="198.5">3</text>
<text x="172.1" y="198.5">4</text>
<text x="220.9" y="198.5">5</text>
<text x="269.7" y="198.5">6</text>
</g>
<g font-size="1.6" fill="#800000">
<text x="255.2" y="46.1">RX</text>
<text x="255.2" y="47.9">TX</text>
<text x="255.2" y="44.4">ENABLE</text>
<text x="162.3" y="59.9">ENABLE</text>
<text x="167.4" y="80.6">RX</text>
<text x="167.4" y="82.3">TX</text>
<text x="153.6" y="85.7">GPIO0</text>
<text x="153.6" y="87.5">GPIO1</text>
<text x="153.6" y="89.2">GPIO2</text>
<text x="200.1" y="89.2">D_N</text>
<text x="219" y="85.7">GPIO17</text>
<text x="219" y="87.5">GPIO18</text>
<text x="153.6" y="90.9">GPIO3</text>
<text x="153.6" y="92.6">GPIO4</text>
<text x="153.6" y="94.3">GPIO5</text>
<text x="200.1" y="90.9">D_P</text>
<text x="219" y="92.6">GPIO21</text>
<text x="219" y="94.3">GPIO35</text>
<text x="253.4" y="90">GPIO35</text>
<text x="253.4" y="91.7">GPIO36</text>
<text x="253.4" y="93.5">GPIO37</text>
<text x="253.4" y="95.2">GPIO38</text>
<text x="153.6" y="96.1">GPIO6</text>
<text x="153.6" y="97.8">GPIO7</text>
<text x="153.6" y="99.5">GPIO8</text>
<text x="153.6" y="101.2">GPIO9</text>
<text x="219" y="96.1">GPIO36</text>
<text x="219" y="97.8">GPIO37</text>
<text x="219" y="99.5">GPIO38</text>
<text x="219" y="101.2">GPIO39</text>
<text x="253.4" y="96.9">GPIO39</text>
<text x="253.4" y="98.6">GPIO40</text>
<text x="253.4" y="100.4">GPIO41</text>
<text x="164" y="104.6">SD_MOSI</text>
<text x="164" y="106.4">SD_CLK</text>
<text x="164" y="103">SD_CS</text>
<text x="219" y="103">GPIO40</text>
<text x="219" y="104.6">GPIO41</text>
<text x="219" y="106.4">GPIO42</text>
<text x="253.4" y="105.5">GPIO1</text>
<text x="253.4" y="103.8">GPIO2</text>
<text x="253.4" y="102.1">GPIO42</text>
<text x="164" y="108.1">SD_MISO</text>
<text x="164" y="109.8">DAT1</text>
<text x="164" y="111.5">DAT2</text>
<text x="164" y="113.3">GPIO16</text>
<text x="219" y="108.1">GPIO45</text>
<text x="219" y="109.8">GPIO46</text>
<text x="219" y="111.5">GPIO47</text>
<text x="219" y="113.3">GPIO48</text>
<text x="253.4" y="117.6">GPIO4</text>
<text x="253.4" y="119.3">GPIO5</text>
<text x="253.4" y="121">GPIO6</text>
<text x="253.4" y="122.7">GPIO7</text>
<text x="253.4" y="124.5">GPIO8</text>
<text x="253.4" y="126.2">GPIO9</text>
<text x="253.4" y="139.1">GPIO16</text>
<text x="253.4" y="140.8">GPIO17</text>
<text x="253.4" y="142.5">GPIO18</text>
<text x="253.4" y="144.2">GPIO3</text>
<text x="253.4" y="146">GPIO46</text>
<text x="253.4" y="149.4">GPIO47</text>
<text x="253.4" y="147.7">GPIO21</text>
<text x="253.4" y="152.9">GPIO45</text>
<text x="253.4" y="151.1">GPIO48</text>
<text x="115.8" y="158">SD_MOSI</text>
<text x="115.8" y="159.7">SD_CLK</text>
<text x="115.8" y="163.2">SD_MISO</text>
<text x="115.8" y="166.6">DAT2</text>
<text x="62.4" y="173.5">SD_CONNECTED</text>
<text x="115.8" y="168.3">SD_CS</text>
</g>
<g font-size="1.6" fill="#000080">
<text x="268.9" y="42.7">J4</text>
<text x="158.8" y="53">R16</text>
<text x="268.9" y="53">0022272041</text>
<text x="158.8" y="58.2">10kΩ</text>
<text x="172.6" y="57.3">TP8</text>
<text x="158.6" y="64.9">C9</text>
<text x="268.9" y="62.5">J9</text>
<text x="179.5" y="72">U4</text>
<text x="129.5" y="77.1">R30</text>
<text x="179.5" y="73.7">ESP32-S3-WROOM-1-N4R2</text>
<text x="268.9" y="76.3">0022272061</text>
<text x="108.9" y="82.3">S1</text>
<text x="129.5" y="82.3">10kΩ</text>
<text x="108.9" y="84">FSMSMTR</text>
<text x="268.9" y="88.3">J7</text>
<text x="129.4" y="90.7">C15</text>
<text x="268.9" y="109">0022272101</text>
<text x="268.9" y="115.9">J5</text>
<text x="146.6" y="130.3">C10</text>
<text x="153.5" y="130.3">C11</text>
<text x="161.2" y="130.3">C12</text>
<text x="169" y="130.3">C13</text>
<text x="268.9" y="129.6">0022272061</text>
<text x="268.9" y="137.4">J6</text>
<text x="57.3" y="149.4">R17</text>
<text x="63.3" y="149.4">R18</text>
<text x="69.3" y="149.4">R19</text>
<text x="75.4" y="149.4">R20</text>
<text x="80.5" y="149.4">R21</text>
<text x="21.1" y="154.6">J8</text>
<text x="57.3" y="154.6">47kΩ</text>
<text x="63.3" y="154.6">47kΩ</text>
<text x="69.3" y="154.6">47kΩ</text>
<text x="75.4" y="154.6">47kΩ</text>
<text x="80.5" y="153.7">47kΩ</text>
<text x="21.1" y="156.3">DM3AT-SF-PEJM5</text>
<text x="43.5" y="158">R22</text>
<text x="43.5" y="159.7">R23</text>
<text x="49.5" y="158">0Ω</text>
<text x="49.5" y="159.7">0Ω</text>
<text x="268.9" y="158">0022272101</text>
<text x="14.1" y="164.7">C14</text>
<text x="43.5" y="163.2">R24</text>
<text x="43.5" y="164.9">R25</text>
<text x="43.5" y="166.6">R26</text>
<text x="49.5" y="163.2">0Ω</text>
<text x="49.5" y="164.9">0Ω</text>
<text x="49.5" y="166.6">0Ω</text>
<text x="43.5" y="168.3">R27</text>
<text x="45.2" y="171.8">R28</text>
<text x="49.5" y="168.3">0Ω</text>
<text x="50.4" y="171.8">0Ω</text>
<text x="46.1" y="178.6">R29</text>
<text x="46.1" y="180.4">10kΩ</text>
</g>
<g font-size="1.6" fill="#f00">
<text x="85" y="154.6">50Ω Impedance</text>
<text x="85" y="159.7">50Ω Impedance</text>
<text x="89.8" y="156.8">i</text>
<text x="89.8" y="162">i</text>
<text x="91.9" y="161.5">50Ω Impedance</text>
<text x="93.6" y="156.3">50Ω Impedance</text>
<text x="98.4" y="158.5">i</text>
<text x="96.6" y="163.7">i</text>
<text x="98.8" y="163.2">50Ω Impedance</text>
<text x="103.5" y="165.4">i</text>
<text x="105.7" y="164.9">50Ω ImpedanceDAT1</text>
<text x="110.4" y="167.1">i</text>
</g>
<g font-size="1.5" fill="#800000">
<text x="155.4" y="47.9">+3v3</text>
<text x="260.4" y="56.5">GND</text>
<text x="256.9" y="64.2">+3v3</text>
<text x="259.9" y="60.8">+VINT</text>
<text x="126.1" y="72">+3v3</text>
<text x="200.1" y="72">+3v3</text>
<text x="155.4" y="75.4">GND</text>
<text x="260.4" y="79.7">GND</text>
<text x="105.5" y="90.9">GND</text>
<text x="126.2" y="103">GND</text>
<text x="165.7" y="121.9">+3v3</text>
<text x="54.7" y="142.5">+3v3</text>
<text x="165.7" y="142.5">GND</text>
<text x="198.4" y="142.5">GND</text>
<text x="10.8" y="152.9">+3v3</text>
<text x="249.8" y="155.4">GND</text>
<text x="57.6" y="172.6">+3v3</text>
<text x="10.8" y="182.1">GND</text>
<text x="43.6" y="189">GND</text>
</g>
<g font-size="1.5" fill="#000080">
<text x="158.6" y="66.6">0.1 µF</text>
<text x="129.4" y="92.5">0.1 µF</text>
<text x="146.6" y="132">1 µF</text>
<text x="153.5" y="132">0.1 µF</text>
<text x="161.2" y="132">0.1 µF</text>
<text x="169" y="132">0.1 µF</text>
<text x="14.1" y="166.5">0.1 µF</text>
</g>
</svg>
